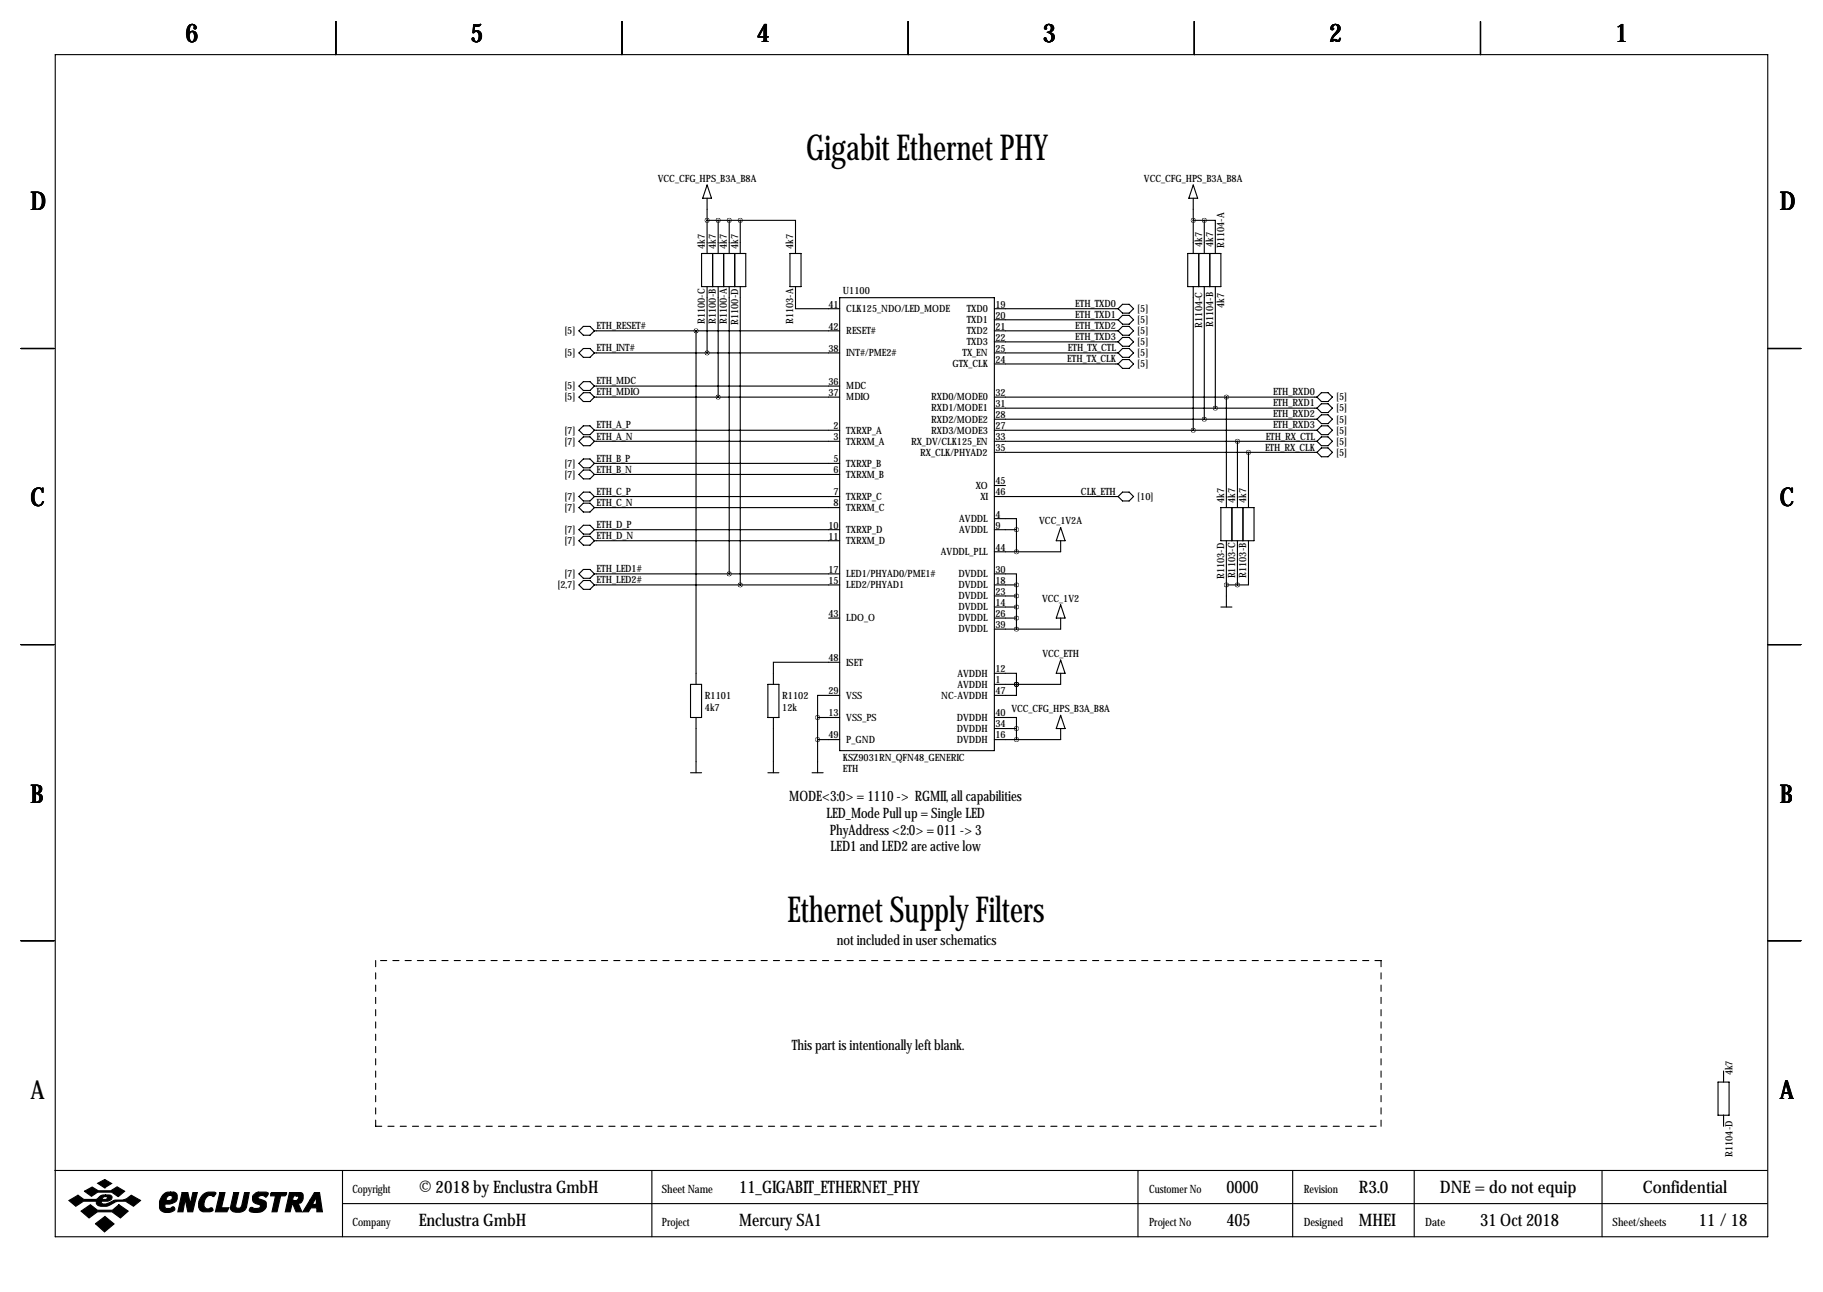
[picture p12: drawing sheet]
<svg xmlns="http://www.w3.org/2000/svg" width="419mm" height="297mm" viewBox="0 0 419 297" stroke-linecap="round" stroke-linejoin="round" font-family="sans-serif">
<g fill="none" stroke="#000" stroke-width=".25">
<path d="M12.7 12.6h393.7v271.7h-393.7zM77.2 4.9v7.7M143 4.9v7.7M208.8 4.9v7.7M274.6 4.9v7.7M340.4 4.9v7.7M161.3 58.3h10.1v7.6h-10.1zM162.6 45.6v12.7M162.6 42.5l1 3.1h-2.1zM162.6 50.7h7.6M163.8 58.3v7.6M165.1 50.7v7.6"/>
<path d="M166.4 58.3v7.6M167.6 50.7v7.6M168.9 58.3v7.6M170.2 50.7h12.7v7.6M170.2 50.7v7.6M181.6 58.3h2.5v7.6h-2.5zM273 58.3h7.7v7.6h-7.7zM274.3 45.6v12.7M274.3 42.5l1 3.1h-2zM274.3 50.7h2.6M275.6 58.3v7.6M276.9 50.7h2.5v7.6"/>
<path d="M276.9 50.7v7.6M278.1 58.3v7.6M133.1 76.1l1-1.1h1.5l1.1 1.1-1.1 1h-1.5zM136.7 76.1h56.3M160 76.1v81.2M162.6 65.9v15.2M165.1 65.9v25.4M167.6 65.9v66M170.2 65.9v68.6M182.9 65.9v5.1h10.1M193 68.4h35.6v104.2h-35.6zM228.6 71h28.4"/>
<path d="M228.6 76.1h28.4M228.6 73.5h28.4M228.6 78.6h28.4M257 76.1l1.1-1.1h1.5l1 1.1-1 1h-1.5zM258.1 70h1.5l1 1-1 1h-1.5l-1.1-1zM258.1 72.5h1.5l1 1-1 1h-1.5l-1.1-1zM258.1 77.6h1.5l1 1-1 1h-1.5l-1.1-1zM274.3 65.9v33M276.9 65.9v30.5M279.4 65.9v27.9M4.8 80.1h7.6M133.1 81.1l1-1h1.5l1.1 1-1.1 1.1h-1.5z"/>
<path d="M133.1 88.8l1-1.1h1.5l1.1 1.1-1.1 1h-1.5zM133.1 91.3l1-1h1.5l1.1 1-1.1 1h-1.5zM133.1 98.9l1-1h1.5l1.1 1-1.1 1h-1.5zM136.7 81.1h56.3M136.7 88.8h56.3M136.7 91.3h56.3M136.7 98.9h56.3M228.6 81.1h28.4M228.6 91.3h74.2M228.6 98.9h74.2M228.6 83.7h28.4M228.6 93.8h74.2"/>
<path d="M228.6 96.4h74.2M257 81.1l1.1-1h1.5l1 1-1 1.1h-1.5zM258.1 82.7h1.5l1 1-1 1h-1.5l-1.1-1zM281.9 91.3v25.4M302.8 91.3l1-1h1.5l1 1-1 1h-1.5zM302.8 98.9l1-1h1.5l1 1-1 1h-1.5zM303.8 92.8h1.5l1 1-1 1.1h-1.5l-1-1.1zM303.8 95.4h1.5l1 1-1 1h-1.5l-1-1zM406.4 80.1h7.6M133.1 101.5l1-1.1h1.5l1.1 1.1-1.1 1h-1.5zM133.1 106.5l1-1h1.5l1.1 1-1.1 1.1h-1.5zM133.1 109.1l1-1h1.5l1.1 1-1.1 1h-1.5z"/>
<path d="M133.1 114.2l1-1.1h1.5l1.1 1.1-1.1 1h-1.5zM133.1 116.7l1-1h1.5l1.1 1-1.1 1h-1.5zM136.7 101.5h56.3M136.7 106.5h56.3M136.7 109.1h56.3M136.7 114.2h56.3M136.7 116.7h56.3M228.6 119.2h5.1v2.6M228.6 101.5h74.2M228.6 114.2h28.4M228.6 104h74.2M228.6 111.6h2.5"/>
<path d="M257 114.2l1.1-1.1h1.5l1 1.1-1 1h-1.5zM280.7 116.7h7.6v7.6h-7.6zM283.2 116.7v7.6M284.5 101.5v15.2M285.8 116.7v7.6M287 104v12.7M302.8 101.5l1-1.1h1.5l1 1.1-1 1h-1.5zM303.8 103h1.5l1 1-1 1h-1.5l-1-1zM133.1 121.8l1-1h1.5l1.1 1-1.1 1h-1.5zM133.1 124.3l1-1h1.5l1.1 1-1.1 1h-1.5zM133.1 131.9l1-1h1.5l1.1 1-1.1 1.1h-1.5zM133.1 134.5l1-1h1.5l1.1 1-1.1 1h-1.5z"/>
<path d="M136.7 121.8h56.3M136.7 124.3h56.3M136.7 131.9h56.3M136.7 134.5h56.3M228.6 131.9h5.1v2.6M228.6 121.8h5.1M228.6 134.5h5.1M228.6 137h5.1M228.6 139.6h5.1M233.7 121.8v5.1M233.7 134.5v10.1M243.8 121.3l1.1 3h-2.1z"/>
<path d="M243.8 139.1l1.1 3h-2.1zM243.8 124.3v2.6h-15.2M280.7 139.6h2.5M281.9 134.5h2.6M281.9 124.3v15.3M284.5 124.3v10.2M287 124.3v10.2h-2.5M4.8 148.2h7.6M158.7 157.3h2.6v7.7h-2.6zM176.5 157.3h2.6v7.7h-2.6zM190.5 142.1h2.5M193 159.9h-5v5.1"/>
<path d="M193 152.3h-15.2v5M228.6 154.8h5.1v2.5M228.6 142.1h5.1M233.7 157.3h.1M233.7 157.3v2.6h-5.1M243.8 142.1v2.5h-15.2M243.8 151.8l1.1 3h-2.1zM243.8 154.8v2.5h-15.2M406.4 148.2h7.6M158.7 177.7h2.6M160 165v12.7M176.5 177.7h2.6"/>
<path d="M177.8 165v12.7M186.7 177.7h2.5M188 165h5M188 170h5M188 165v12.7M228.6 165h5.1v2.5M228.6 167.5h5.1M233.7 167.5v2.5M243.8 167.5v2.5h-15.2M243.8 164.5l1.1 3h-2.1zM4.8 216.3h7.6M406.4 216.3h7.6"/>
<path d="M395 248.8h2.5v7.6h-2.5zM396.2 246.2v2.6M396.2 256.4v2.5M12.6 269.1h393.7M78.7 269.1v15.2M78.7 276.7h327.6M149.9 269.1v15.2M261.6 269.1v15.2M297.2 269.1v15.2M325.1 269.1v15.2M368.3 269.1v15.2"/>
</g>
<g fill="#000" stroke="#000" stroke-width=".25">
<path d="M15.8 276l2.1-1.2 1.4 1h2.8l.3-.2a1.77 1.77 0 0 1 1.9-.9v.4l-.6 .2-.2 .5h.9l.3-.6-.4-.1v-.4h.9a.59 .59 0 0 1 .6 .7l-.2 .4-.8 .4h-1.4l-.1 .1 .1 .4a3.2 3.2 0 0 0 2.7-.7l.3-.1a4 4 0 0 0 3.8-1.1l2.1 1.2-1.6 1.3a4 4 0 0 0-5.5-.2 2.66 2.66 0 0 1-2.9-.2l-.1-.7h-3l-1.8 1.1zM19.4 273.9l1.8-1 1.4 .9h2.9l1.4-.9 1.8 1-1.5 1.2-1.5-1h-3.2l-1.5 .9zM22.5 272l1.6-.8 1.6 .9-1.6 1zM18.6 278.4l2.2-1.4 1.6 1.2h3.5l1.4-1.2 2.2 1.4-1.8 1.6-1.9-1.4h-3.4l-1.9 1.4zM37.4 274.7a1.75 1.75 0 0 1 1.8-.6v.7a.82 .82 0 0 0-.8 1.2h.6a.6 .6 0 0 0 .6-.5 .6 .6 0 0 0-.4-.7v-.7h.8l.5 .3a1.61 1.61 0 0 1 0 1.7 1.61 1.61 0 0 1-1.5 .7h-1v.9l.2 .1h.9l.7-.4 .4 .4a1.06 1.06 0 0 1-1.3 1 1.82 1.82 0 0 1-2.2-1.1 3.5 3.5 0 0 1 .7-3zM41.9 274.2h1.3l.5 2.6 .6-2.6h1.1l-1.1 4.4h-1.1l-.6-2.9-.5 2.9h-1.2zM46.7 274.6a2.78 2.78 0 0 1 2.9-.4l-.4 .9a1.32 1.32 0 0 0-2.1 .8l-.2 .8a.98 .98 0 0 0 1.1 1.2 .55 .55 0 0 1 .6-.2 .55 .55 0 0 1 .4 .6l-.7 .3-1.8-.1a1.79 1.79 0 0 1-.8-2.3zM50.5 274.2h1.2l-.8 3.5h1.7l-.4 .9h-2.7zM53.7 274.2h1.2l-.7 3.1a.73 .73 0 0 0 .7 .5 .73 .73 0 0 0 .7-.6l.6-3h1.1l-.7 3.4a2.28 2.28 0 0 1-3.6 .4v-.4zM58.3 274.7l.8-.6h2.1l.5 .2v.2l-.6 .7a.96 .96 0 0 0-1-.4 .96 .96 0 0 0-.8 .6l1.7 .8a1.71 1.71 0 0 1-.1 1.8 1.71 1.71 0 0 1-1.7 .8l-1.4-.2a.51 .51 0 0 1-.4-.7 .51 .51 0 0 1 .8-.2l1 .1a.52 .52 0 0 0 .6-.2 .52 .52 0 0 0-.2-.7 1.39 1.39 0 0 1-1.4-.6 1.39 1.39 0 0 1 .1-1.6zM62.2 274.4l.2-.2h3.5l-.1 .4-.3 .3h-1l-.8 3.7h-1.2l.8-3.7h-1.1zM66.5 274.2h1.7v.7h-.7l-.2 1.1h.9l.3-.3a.44 .44 0 0 0 .1-.5 .44 .44 0 0 0-.4-.3v-.7h1l.3 .2 .2 .3v.9a1.03 1.03 0 0 1-1.2 1l.9 2h-1.3l-.8-1.8h-.1l-.5 1.8h-1.1z"/>
<path d="M72.3 274.2h1.2l.6 4.4h-1.3v-.9h-1.3l-.6 .9h-1.3l1.7-2.7h1l-.4 .8 .2 .2h.4l.2-.2v-1.5l-.4 .7h-1zM21.9 281.3l2.2-1.6 2.1 1.7-2.2 1.8z"/>
</g>
<path d="M86.4 220.8v38.1M317.5 220.8h-231.1M86.4 258.9h231.1M317.5 258.9v-38.1" fill="none" stroke="#000" stroke-width=".25" stroke-dasharray="1.4 1.4"/>
<path d="M187.9 165a.05 .05 0 0 0 .1 0 .05 .05 0 0 0-.1 0zM187.9 170a.05 .05 0 0 0 .1 0 .05 .05 0 0 0-.1 0zM233.6 142.1a.05 .05 0 0 0 .1 0 .05 .05 0 0 0-.1 0zM233.6 139.6a.05 .05 0 0 0 .1 0 .05 .05 0 0 0-.1 0zM233.6 137a.05 .05 0 0 0 .1 0 .05 .05 0 0 0-.1 0zM233.6 134.5a.05 .05 0 0 0 .1 0 .05 .05 0 0 0-.1 0zM233.6 157.3a.05 .05 0 0 0 .1 0 .05 .05 0 0 0-.1 0zM274.3 98.9a.05 .05 0 0 0 .1 0 .05 .05 0 0 0-.1 0zM233.6 121.8a.05 .05 0 0 0 .1 0 .05 .05 0 0 0-.1 0zM233.6 167.5a.05 .05 0 0 0 .1 0 .05 .05 0 0 0-.1 0zM233.6 144.6a.05 .05 0 0 0 .1 0 .05 .05 0 0 0-.1 0zM233.6 126.9a.05 .05 0 0 0 .1 0 .05 .05 0 0 0-.1 0zM233.6 170a.05 .05 0 0 0 .1 0 .05 .05 0 0 0-.1 0zM233.6 157.3a.05 .05 0 0 0 .1 0 .05 .05 0 0 0-.1 0zM276.8 96.4a.05 .05 0 0 0 .1 0 .05 .05 0 0 0-.1 0zM276.8 50.7a.05 .05 0 0 0 .1 0 .05 .05 0 0 0-.1 0zM284.4 134.5a.05 .05 0 0 0 .1 0 .05 .05 0 0 0-.1 0zM287 104a.05 .05 0 0 0 .1 0 .05 .05 0 0 0-.1 0zM170.1 50.7a.05 .05 0 0 0 .1 0 .05 .05 0 0 0-.1 0zM162.5 50.7a.05 .05 0 0 0 .1 0 .05 .05 0 0 0-.1 0zM274.3 50.7a.05 .05 0 0 0 .1 0 .05 .05 0 0 0-.1 0zM167.6 50.7a.05 .05 0 0 0 .1 0 .05 .05 0 0 0-.1 0zM284.4 101.5a.05 .05 0 0 0 .1 0 .05 .05 0 0 0-.1 0zM281.9 91.3a.05 .05 0 0 0 .1 0 .05 .05 0 0 0-.1 0zM160 76.1a.05 .05 0 0 0 .1 0 .05 .05 0 0 0-.1 0zM167.6 131.9a.05 .05 0 0 0 .1 0 .05 .05 0 0 0-.1 0zM170.1 134.5a.05 .05 0 0 0 .1 0 .05 .05 0 0 0-.1 0zM162.5 81.1a.05 .05 0 0 0 .1 0 .05 .05 0 0 0-.1 0zM281.9 134.5a.05 .05 0 0 0 .1 0 .05 .05 0 0 0-.1 0z" fill="#000" stroke="#000" stroke-width="1"/>
<g font-size="8.2">
<text x="185.4" y="36.7">Gigabit Ethernet PHY</text>
<text x="181.1" y="211.9">Ethernet Supply Filters</text>
</g>
<g font-size="5.9">
<text x="42.7" y="9.8">6</text>
<text x="108.2" y="9.8">5</text>
<text x="174" y="9.8">4</text>
<text x="239.8" y="9.8">3</text>
<text x="305.6" y="9.8">2</text>
<text x="371.3" y="9.8">1</text>
<text x="7" y="48.4">D</text>
<text x="409.2" y="48.4">D</text>
<text x="7" y="116.4">C</text>
<text x="409.2" y="116.4">C</text>
<text x="7" y="184.5">B</text>
<text x="409.2" y="184.5">B</text>
<text x="7" y="252.6">A</text>
<text x="409.2" y="252.6">A</text>
</g>
<g font-size="4">
<text x="96.3" y="274.2">© 2018 by Enclustra GmbH</text>
<text x="169.9" y="274.2">11_GIGABIT_ETHERNET_PHY</text>
<text x="281.9" y="274.2">0000</text>
<text x="312.4" y="274.2">R3.0</text>
<text x="331" y="274.2">DNE = do not equip</text>
<text x="377.6" y="274.2">Confidential</text>
<text x="96.3" y="281.8">Enclustra GmbH</text>
<text x="169.9" y="281.8">Mercury SA1</text>
<text x="281.9" y="281.8">405</text>
<text x="312.4" y="281.8">MHEI</text>
<text x="340.3" y="281.8">31 Oct 2018</text>
<text x="390.6" y="281.8">11 / 18</text>
</g>
<g font-size="3.3">
<text x="181.5" y="184.3">MODE&lt;3:0&gt; = 1110 -&gt; RGMII, all capabilities</text>
<text x="190" y="188.1">LED_Mode Pull up = Single LED</text>
<text x="190.8" y="191.9">PhyAddress &lt;2:0&gt; = 011 -&gt; 3</text>
<text x="190.9" y="195.7">LED1 and LED2 are active low</text>
<text x="192.4" y="217.3">not included in user schematics</text>
<text x="182" y="241.4">This part is intentionally left blank.</text>
</g>
<g font-size="2.6">
<text x="81" y="274.2">Copyright</text>
<text x="152.1" y="274.2">Sheet Name</text>
<text x="264.2" y="274.2">Customer No</text>
<text x="299.7" y="274.2">Revision</text>
<text x="81" y="281.8">Company</text>
<text x="152.1" y="281.8">Project</text>
<text x="264.2" y="281.8">Project No</text>
<text x="299.7" y="281.8">Designed</text>
<text x="327.7" y="281.8">Date</text>
<text x="370.7" y="281.8">Sheet/sheets</text>
</g>
<g font-size="2.3">
<text x="151.2" y="41.8">VCC_CFG_HPS_B3A_B8A</text>
<text x="263" y="41.8">VCC_CFG_HPS_B3A_B8A</text>
<text x="162.1" y="57.3" transform="rotate(-90 162.1 57.3)">4k7</text>
<text x="164.6" y="57.3" transform="rotate(-90 164.6 57.3)">4k7</text>
<text x="167.1" y="57.3" transform="rotate(-90 167.1 57.3)">4k7</text>
<text x="169.7" y="57.3" transform="rotate(-90 169.7 57.3)">4k7</text>
<text x="182.4" y="57.3" transform="rotate(-90 182.4 57.3)">4k7</text>
<text x="276.4" y="56.8" transform="rotate(-90 276.4 56.8)">4k7</text>
<text x="278.9" y="56.8" transform="rotate(-90 278.9 56.8)">4k7</text>
<text x="281.4" y="57" transform="rotate(-90 281.4 57)">R1104-A</text>
<text x="190.4" y="70.7">41</text>
<text x="193.8" y="67.7">U1100</text>
<text x="194.6" y="71.7">CLK125_NDO/LED_MODE</text>
<text x="222.2" y="71.7">TXD0</text>
<text x="228.9" y="70.7">19</text>
<text x="247.2" y="70.6">ETH_TXD0</text>
<text x="261.5" y="71.7">[5]</text>
<text x="281.4" y="70.8" transform="rotate(-90 281.4 70.8)">4k7</text>
<text x="129.7" y="76.8">[5]</text>
<text x="137.2" y="75.7">ETH_RESET#</text>
<text x="162.1" y="74.5" transform="rotate(-90 162.1 74.5)">R1100-C</text>
<text x="164.6" y="74.4" transform="rotate(-90 164.6 74.4)">R1100-B</text>
<text x="167.1" y="74.5" transform="rotate(-90 167.1 74.5)">R1100-A</text>
<text x="169.7" y="74.7" transform="rotate(-90 169.7 74.7)">R1100-D</text>
<text x="182.4" y="74.5" transform="rotate(-90 182.4 74.5)">R1103-A</text>
<text x="190.4" y="75.8">42</text>
<text x="194.6" y="76.8">RESET#</text>
<text x="222.2" y="74.3">TXD1</text>
<text x="222.2" y="76.8">TXD2</text>
<text x="228.9" y="73.3">20</text>
<text x="228.9" y="75.8">21</text>
<text x="247.2" y="73.1">ETH_TXD1</text>
<text x="247.2" y="75.7">ETH_TXD2</text>
<text x="261.5" y="74.3">[5]</text>
<text x="261.5" y="76.8">[5]</text>
<text x="276.4" y="75.3" transform="rotate(-90 276.4 75.3)">R1104-C</text>
<text x="278.9" y="75.2" transform="rotate(-90 278.9 75.2)">R1104-B</text>
<text x="129.7" y="81.9">[5]</text>
<text x="137.2" y="80.7">ETH_INT#</text>
<text x="190.4" y="80.9">38</text>
<text x="194.6" y="81.9">INT#/PME2#</text>
<text x="221.3" y="81.9">TX_EN</text>
<text x="222.2" y="79.4">TXD3</text>
<text x="228.9" y="78.3">22</text>
<text x="228.9" y="80.9">25</text>
<text x="228.9" y="83.4">24</text>
<text x="245.4" y="83.3">ETH_TX_CLK</text>
<text x="245.5" y="80.7">ETH_TX_CTL</text>
<text x="247.2" y="78.2">ETH_TXD3</text>
<text x="261.5" y="79.4">[5]</text>
<text x="261.5" y="81.9">[5]</text>
<text x="129.7" y="89.5">[5]</text>
<text x="137.2" y="88.4">ETH_MDC</text>
<text x="190.4" y="88.5">36</text>
<text x="194.6" y="89.5">MDC</text>
<text x="218.9" y="84.4">GTX_CLK</text>
<text x="261.5" y="84.4">[5]</text>
<text x="129.7" y="92.1">[5]</text>
<text x="137.2" y="90.9">ETH_MDIO</text>
<text x="190.4" y="91">37</text>
<text x="194.6" y="92.1">MDIO</text>
<text x="214.1" y="92.1">RXD0/MODE0</text>
<text x="214.1" y="94.6">RXD1/MODE1</text>
<text x="228.9" y="91">32</text>
<text x="228.9" y="93.6">31</text>
<text x="292.7" y="90.9">ETH_RXD0</text>
<text x="292.7" y="93.4">ETH_RXD1</text>
<text x="292.7" y="96">ETH_RXD2</text>
<text x="307.2" y="92.1">[5]</text>
<text x="307.2" y="94.6">[5]</text>
<text x="129.7" y="99.7">[7]</text>
<text x="137.2" y="98.5">ETH_A_P</text>
<text x="137.2" y="101.1">ETH_A_N</text>
<text x="191.6" y="98.7">2</text>
<text x="191.6" y="101.2">3</text>
<text x="194.6" y="99.7">TXRXP_A</text>
<text x="214.1" y="97.1">RXD2/MODE2</text>
<text x="214.1" y="99.7">RXD3/MODE3</text>
<text x="228.9" y="96.1">28</text>
<text x="228.9" y="98.7">27</text>
<text x="228.9" y="101.2">33</text>
<text x="291" y="101.1">ETH_RX_CTL</text>
<text x="292.7" y="98.5">ETH_RXD3</text>
<text x="307.2" y="97.1">[5]</text>
<text x="307.2" y="99.7">[5]</text>
<text x="129.7" y="102.2">[7]</text>
<text x="129.7" y="107.3">[7]</text>
<text x="137.2" y="106.1">ETH_B_P</text>
<text x="191.6" y="106.3">5</text>
<text x="194.6" y="102.2">TXRXM_A</text>
<text x="194.6" y="107.3">TXRXP_B</text>
<text x="209.4" y="102.2">RX_DV/CLK125_EN</text>
<text x="211.5" y="104.8">RX_CLK/PHYAD2</text>
<text x="228.9" y="103.7">35</text>
<text x="290.8" y="103.6">ETH_RX_CLK</text>
<text x="307.2" y="102.2">[5]</text>
<text x="307.2" y="104.8">[5]</text>
<text x="129.7" y="109.8">[7]</text>
<text x="137.2" y="108.7">ETH_B_N</text>
<text x="137.2" y="113.8">ETH_C_P</text>
<text x="191.6" y="108.8">6</text>
<text x="191.6" y="113.9">7</text>
<text x="194.6" y="109.8">TXRXM_B</text>
<text x="224.3" y="112.4">XO</text>
<text x="228.9" y="111.4">45</text>
<text x="228.9" y="113.9">46</text>
<text x="248.5" y="113.8">CLK_ETH</text>
<text x="129.7" y="114.9">[7]</text>
<text x="129.7" y="117.5">[7]</text>
<text x="137.2" y="116.3">ETH_C_N</text>
<text x="191.6" y="116.4">8</text>
<text x="194.6" y="114.9">TXRXP_C</text>
<text x="194.6" y="117.5">TXRXM_C</text>
<text x="225.4" y="114.9">XI</text>
<text x="228.9" y="119">4</text>
<text x="261.5" y="114.9">[10]</text>
<text x="281.4" y="115.7" transform="rotate(-90 281.4 115.7)">4k7</text>
<text x="284" y="115.7" transform="rotate(-90 284 115.7)">4k7</text>
<text x="286.5" y="115.7" transform="rotate(-90 286.5 115.7)">4k7</text>
<text x="129.7" y="122.5">[7]</text>
<text x="129.7" y="125.1">[7]</text>
<text x="137.2" y="121.4">ETH_D_P</text>
<text x="137.2" y="123.9">ETH_D_N</text>
<text x="190.4" y="121.5">10</text>
<text x="190.4" y="124.1">11</text>
<text x="194.6" y="122.5">TXRXP_D</text>
<text x="194.6" y="125.1">TXRXM_D</text>
<text x="220.5" y="120">AVDDL</text>
<text x="220.5" y="122.5">AVDDL</text>
<text x="228.9" y="121.5">9</text>
<text x="238.9" y="120.5">VCC_1V2A</text>
<text x="137.2" y="131.5">ETH_LED1#</text>
<text x="190.4" y="131.7">17</text>
<text x="216.3" y="127.6">AVDDL_PLL</text>
<text x="228.9" y="126.6">44</text>
<text x="228.9" y="131.7">30</text>
<text x="128.2" y="135.2">[2,7]</text>
<text x="129.7" y="132.7">[7]</text>
<text x="137.2" y="134.1">ETH_LED2#</text>
<text x="190.4" y="134.2">15</text>
<text x="194.6" y="132.7">LED1/PHYAD0/PME1#</text>
<text x="194.6" y="135.2">LED2/PHYAD1</text>
<text x="220.4" y="132.7">DVDDL</text>
<text x="220.4" y="135.2">DVDDL</text>
<text x="220.4" y="137.8">DVDDL</text>
<text x="228.9" y="134.2">18</text>
<text x="228.9" y="136.8">23</text>
<text x="281.4" y="133.1" transform="rotate(-90 281.4 133.1)">R1103-D</text>
<text x="284" y="133" transform="rotate(-90 284 133)">R1103-C</text>
<text x="286.5" y="132.9" transform="rotate(-90 286.5 132.9)">R1103-B</text>
<text x="190.4" y="141.8">43</text>
<text x="194.6" y="142.9">LDO_O</text>
<text x="220.4" y="140.3">DVDDL</text>
<text x="220.4" y="142.9">DVDDL</text>
<text x="228.9" y="139.3">14</text>
<text x="228.9" y="141.8">26</text>
<text x="239.6" y="138.3">VCC_1V2</text>
<text x="220.4" y="145.4">DVDDL</text>
<text x="228.9" y="144.4">39</text>
<text x="190.4" y="152">48</text>
<text x="194.6" y="153">ISET</text>
<text x="220.1" y="155.6">AVDDH</text>
<text x="228.9" y="154.5">12</text>
<text x="239.6" y="151">VCC_ETH</text>
<text x="162.1" y="160.6">R1101</text>
<text x="179.8" y="160.6">R1102</text>
<text x="190.4" y="159.6">29</text>
<text x="194.6" y="160.6">VSS</text>
<text x="216.4" y="160.6">NC-AVDDH</text>
<text x="220.1" y="158.1">AVDDH</text>
<text x="228.9" y="157.1">1</text>
<text x="228.9" y="159.6">47</text>
<text x="162.1" y="163.4">4k7</text>
<text x="179.8" y="163.4">12k</text>
<text x="190.4" y="164.7">13</text>
<text x="194.6" y="165.7">VSS_PS</text>
<text x="220" y="165.7">DVDDH</text>
<text x="228.9" y="164.7">40</text>
<text x="228.9" y="167.2">34</text>
<text x="232.5" y="163.7">VCC_CFG_HPS_B3A_B8A</text>
<text x="190.4" y="169.8">49</text>
<text x="194.6" y="170.8">P_GND</text>
<text x="220" y="168.3">DVDDH</text>
<text x="220" y="170.8">DVDDH</text>
<text x="228.9" y="169.8">16</text>
<text x="193.8" y="174.9">KSZ9031RN_QFN48_GENERIC</text>
<text x="193.8" y="177.4">ETH</text>
<text x="398.3" y="247.3" transform="rotate(-90 398.3 247.3)">4k7</text>
<text x="398.3" y="265.9" transform="rotate(-90 398.3 265.9)">R1104-D</text>
</g>
</svg>
